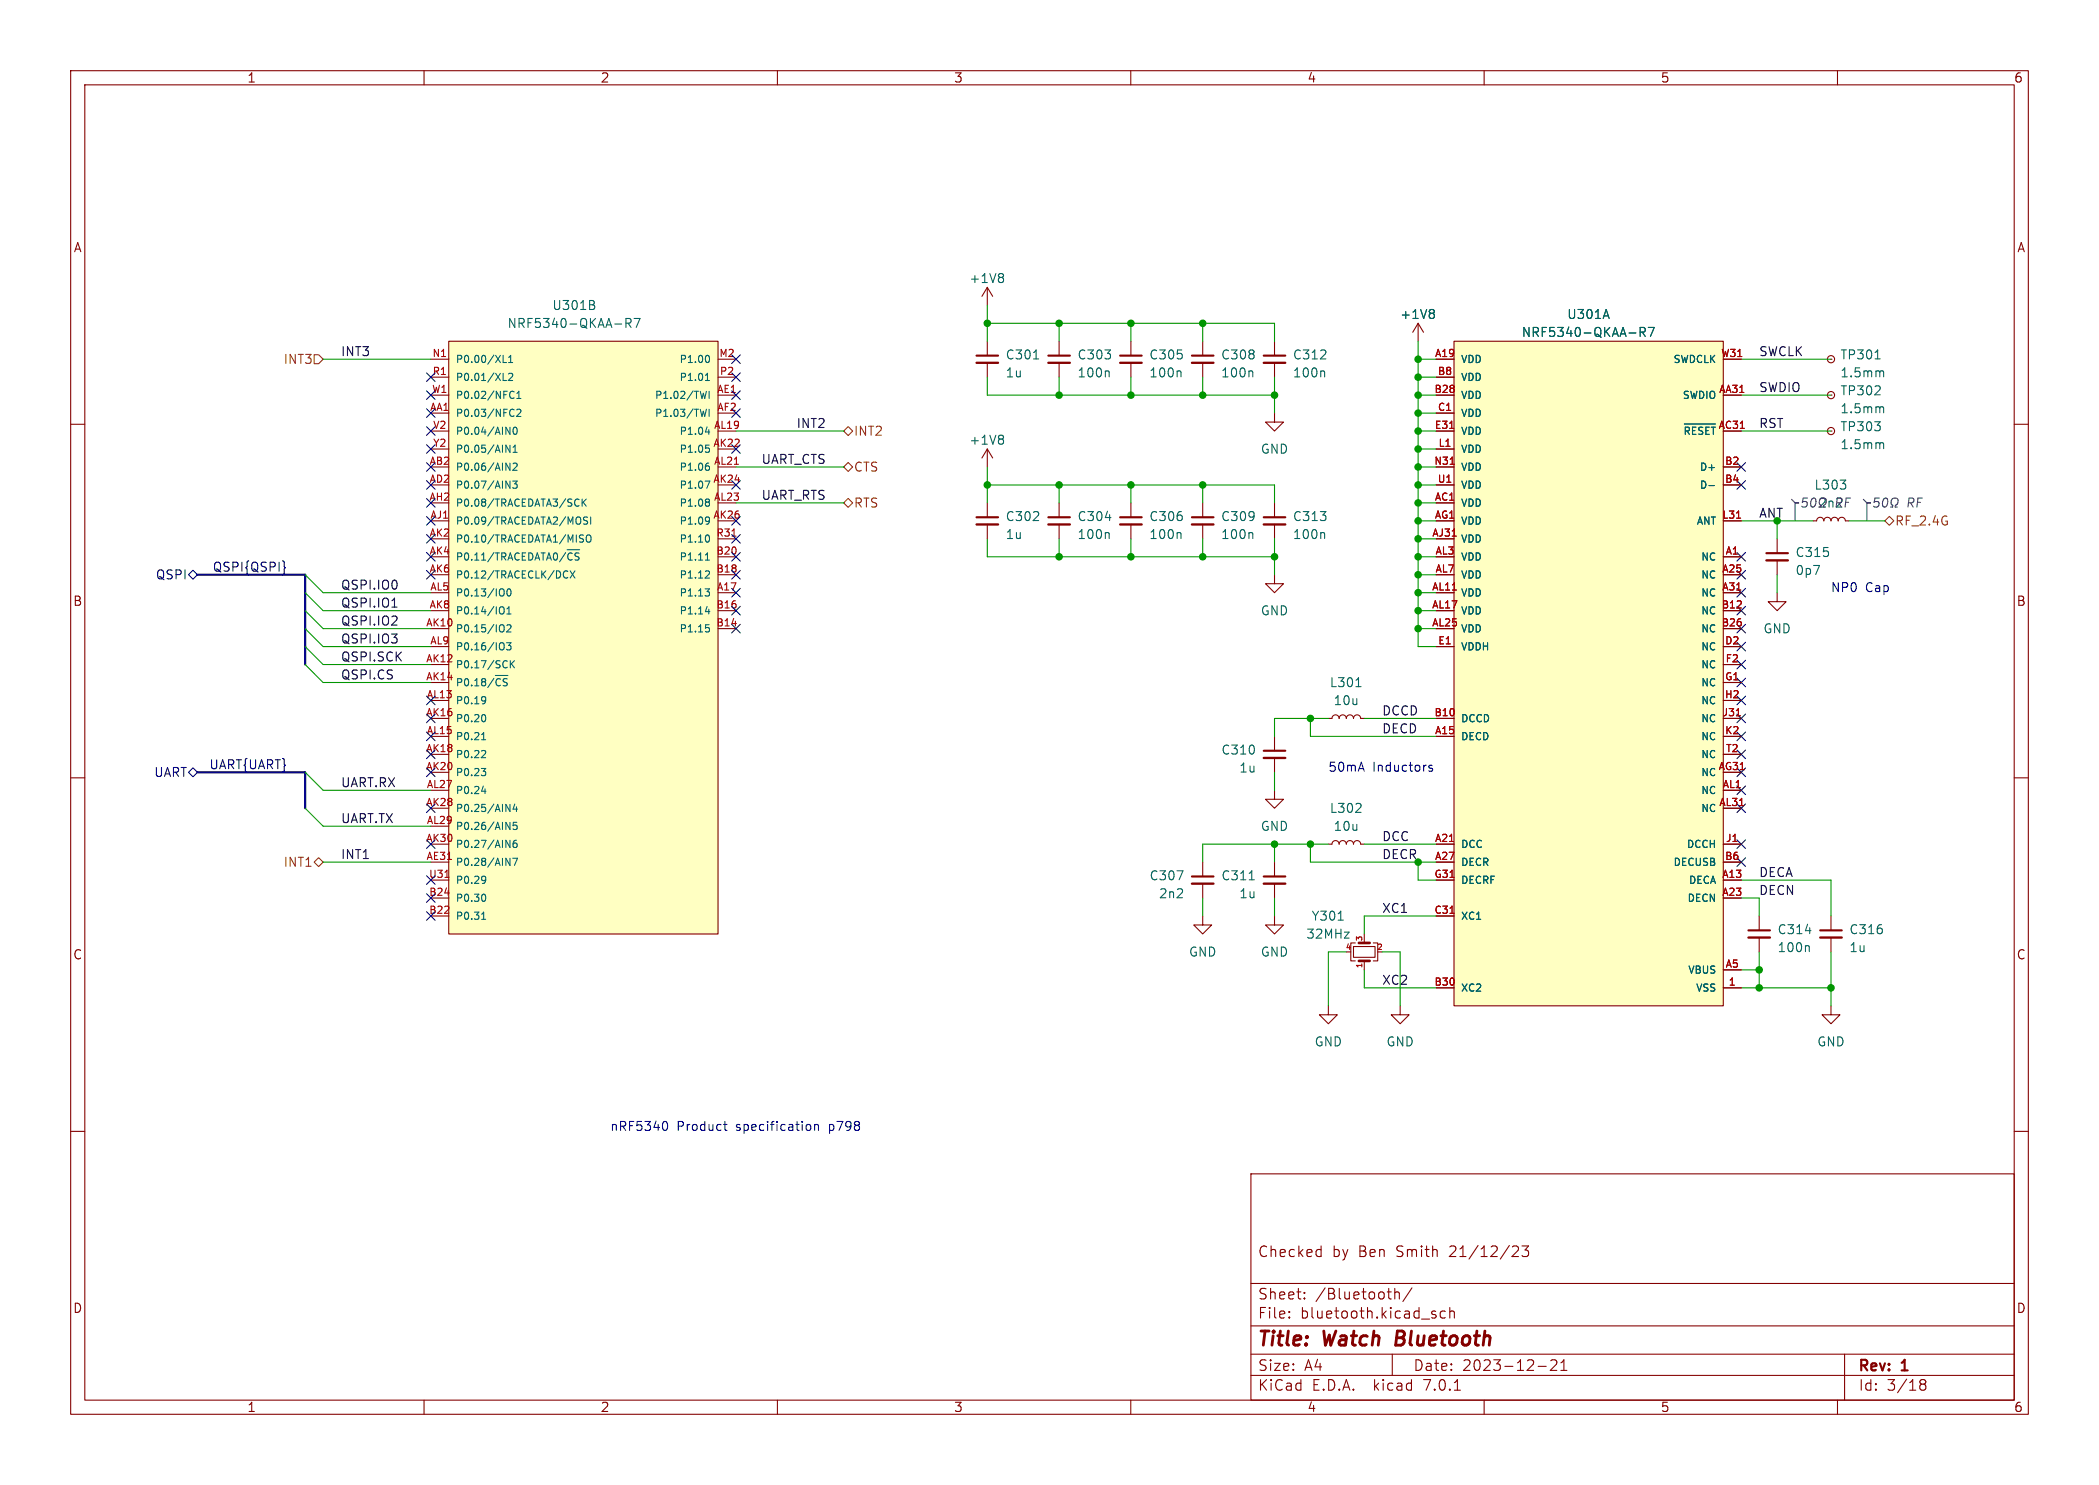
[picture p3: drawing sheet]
<svg xmlns="http://www.w3.org/2000/svg" width="297mm" height="210mm" viewBox="0 0 297 210" stroke-linecap="round" stroke-linejoin="round" font-family="sans-serif">
<g fill="none" stroke="#840000" stroke-width=".15">
<path d="M10 10h277v190h-277zM12 12h273v186h-273zM60 10v2M110 10v2M160 10v2M210 10v2M260 10v2M10 60h2M61 58.4h2.5M61 55.9h2.5M61 50.8h2.5M61 53.3h2.5"/>
<path d="M63.5 48.3h38.1v83.8h-38.1zM101.6 58.4h2.5M101.6 55.9h2.5M101.6 50.8h2.5M101.6 53.3h2.5M139.7 40.6v2.6M139.7 48.3v2M139.7 51.3v2M139.7 40.6l-.8 1.3M139.7 40.6l.8 1.3M149.9 48.3v2M149.9 51.3v2"/>
<path d="M160 48.3v2M160 51.3v2M170.2 48.3v2M170.2 51.3v2M180.3 58.4v1.3h1.3l-1.3 1.3-1.2-1.3h1.2M180.3 48.3v2M180.3 51.3v2M200.7 45.7l-.8 1.3M200.7 45.7v2.6M200.7 45.7l.7 1.3M203.2 58.4h2.5M203.2 55.9h2.5"/>
<path d="M203.2 50.8h2.5M203.2 53.3h2.5M205.7 48.3h38.1v93.9h-38.1zM243.8 55.9h2.6M243.8 50.8h2.6M259.1 50.8h.1M259.1 55.9h.1M285 60h2M61 66h2.5M61 68.6h2.5M61 71.1h2.5M61 73.7h2.5"/>
<path d="M61 76.2h2.5M61 63.5h2.5M61 78.7h2.5M61 61h2.5M101.6 66h2.5M101.6 68.6h2.5M101.6 71.1h2.5M101.6 73.7h2.5M101.6 76.2h2.5M101.6 63.5h2.5M101.6 78.7h2.5M101.6 61h2.5"/>
<path d="M139.7 63.5l-.8 1.3M139.7 63.5v2.5M139.7 71.1v2.1M139.7 74.2v2M139.7 63.5l.8 1.3M149.9 71.1v2.1M149.9 74.2v2M160 71.1v2.1M160 74.2v2M170.2 71.1v2.1M170.2 74.2v2M180.3 71.1v2.1"/>
<path d="M180.3 74.2v2M203.2 66h2.5M203.2 68.6h2.5M203.2 71.1h2.5M203.2 73.7h2.5M203.2 76.2h2.5M203.2 63.5h2.5M203.2 78.7h2.5M203.2 61h2.5M243.8 66h2.6M243.8 68.6h2.6M243.8 73.7h2.6"/>
<path d="M243.8 78.7h2.6M243.8 61h2.6M251.5 76.2v2M251.5 79.2v2.1M256.5 73.7h.5a.51 .51 0 0 1 .6-.5 .51 .51 0 0 1 .5 .5 .51 .51 0 0 1 .5-.5 .51 .51 0 0 1 .5 .5 .51 .51 0 0 1 .5-.5 .51 .51 0 0 1 .5 .5 .51 .51 0 0 1 .5-.5 .51 .51 0 0 1 .5 .5h.5M259.1 61h.1M61 83.8h2.5M61 88.9h2.5M61 94h2.5M61 96.5h2.5M61 81.3h2.5M61 86.4h2.5"/>
<path d="M61 99.1h2.5M61 91.4h2.5M101.6 83.8h2.5M101.6 88.9h2.5M101.6 81.3h2.5M101.6 86.4h2.5M180.3 81.3v1.3h1.3l-1.3 1.2-1.2-1.2h1.2M203.2 83.8h2.5M203.2 88.9h2.5M203.2 81.3h2.5M203.2 86.4h2.5M203.2 91.4h2.5"/>
<path d="M243.8 83.8h2.6M243.8 88.9h2.6M243.8 94h2.6M243.8 96.5h2.6M243.8 81.3h2.6M243.8 86.4h2.6M243.8 99.1h2.6M243.8 91.4h2.6M251.5 83.8v1.3h1.2l-1.2 1.3-1.3-1.3h1.3M10 110h2M61 101.6h2.5M61 106.7h2.5"/>
<path d="M61 109.2h2.5M61 114.3h2.5M61 119.4h2.5M61 104.1h2.5M61 111.8h2.5M61 116.8h2.5M180.3 111.8v1.2h1.3l-1.3 1.3-1.2-1.3h1.2M180.3 104.1v2.1M180.3 107.2v2M188 119.4h.5a.51 .51 0 0 1 .5-.5 .51 .51 0 0 1 .5 .5 .51 .51 0 0 1 .5-.5 .51 .51 0 0 1 .5 .5 .51 .51 0 0 1 .5-.5 .51 .51 0 0 1 .5 .5 .51 .51 0 0 1 .5-.5 .51 .51 0 0 1 .5 .5h.5M188 101.6h.5a.51 .51 0 0 1 .5-.5 .51 .51 0 0 1 .5 .5 .51 .51 0 0 1 .5-.5 .51 .51 0 0 1 .5 .5 .51 .51 0 0 1 .5-.5 .51 .51 0 0 1 .5 .5 .51 .51 0 0 1 .5-.5 .51 .51 0 0 1 .5 .5h.5M203.2 101.6h2.5"/>
<path d="M203.2 119.4h2.5M203.2 104.1h2.5M243.8 101.6h2.6M243.8 106.7h2.6M243.8 109.2h2.6M243.8 114.3h2.6M243.8 119.4h2.6M243.8 104.1h2.6M243.8 111.8h2.6M285 110h2M61 121.9h2.5M61 129.5h2.5"/>
<path d="M61 127h2.5M61 124.5h2.5M170.2 129.5v1.3h1.2l-1.2 1.3-1.3-1.3h1.3M170.2 121.9v2.1M170.2 125v2M180.3 129.5v1.3h1.3l-1.3 1.3-1.2-1.3h1.2M180.3 121.9v2.1M180.3 125v2M191.5 133.9h3.1v1.5h-3.1zM191.8 133.4h-.7v2.5h.7M193 132.1v1.3M193 135.9v1.3"/>
<path d="M194.3 133.4h.6v2.5h-.6M203.2 121.9h2.5M203.2 129.5h2.5M203.2 124.5h2.5M203.2 139.7h2.5M243.8 121.9h2.6M243.8 127h2.6M243.8 124.5h2.6M243.8 139.7h2.6M243.8 137.2h2.6M248.9 129.5v2.1M248.9 132.6v2"/>
<path d="M259.1 129.5v2.1M259.1 132.6v2M10 160h2M188 142.2v1.3h1.2l-1.2 1.3-1.3-1.3h1.3M198.1 142.2v1.3h1.3l-1.3 1.3-1.3-1.3h1.3M259.1 142.2v1.3h1.2l-1.2 1.3-1.3-1.3h1.3M285 160h2M177 166h108v32h-108zM186.8 176.7l.1 .1M186.9 176.2v1.5M186.9 177.6l-.1 .1M214 176.3l.2-.1 .5 .1a.41 .41 0 0 1 .1 .5l-.9 .9h1"/>
<path d="M215.4 176.2h.9l-.5 .6a.41 .41 0 0 1 .5 .3v.3l-.2 .2-.5 .1-.2-.1M60 198v2M110 198v2M160 198v2M177 194.5h108M177 191.5h108M177 187.5h108M177 181.5h108M182.4 186.3h.1l-.1 .1M182.4 185.5h.1l-.1 .1M184.6 183.6v.1M184.6 182.8v.1"/>
<path d="M197 191.5v3M197.4 182.2v1.5M197.4 182.8a.37 .37 0 0 1 .6 .1v.8M199.8 182.1l-1.3 2M203 185.9l.2 .2-.1 .2-.1 .1M203 185.4l.1 .1M204.5 185.5l-.4-.1-.3 .3v.4l.1 .2 .2 .1 .4-.1M205.1 185.5a.37 .37 0 0 1 .7 .1v.8M205.1 184.9v1.5M205.8 196.6h.8M210 198v2M217.6 193.2h1.2"/>
<path d="M219.4 192.4l.2-.1 .5 .1a.41 .41 0 0 1 .1 .5l-.8 .9h.9M220.9 193.8h.8M220.9 192.7l.4-.4v1.5M260 198v2M261 191.5v6.5M271.7 195.6l.2 .1M271.7 195.2l.2-.1 .5 .1 .1 .3-.3 .2M271.9 195.7h.3M271.9 195.7l-.2 .2M272.2 195.7l.3 .3-.1 .5-.2 .1h-.3l-.2-.1"/>
<circle cx="259.1" cy="50.8" r=".51"/>
<circle cx="259.1" cy="55.9" r=".51"/>
<circle cx="259.1" cy="61" r=".51"/>
</g>
<g fill="#ffffc2" stroke="#ffffc2" stroke-width=".14">
<path d="M63.5 48.3h38.1v83.8h-38.1z"/>
<path d="M205.7 48.3h38.1v93.9h-38.1z"/>
</g>
<g fill="none" stroke="#006464" stroke-width=".15">
<path d="M141.8 38.7l.2 .2-.2 .3 .2 .3v.2l-.2 .3M71.2 51.3h.5M71.2 53.8h.5M72 51.3h.5M72 50.5l.3-.2v1M72 52.9l.4-.1 .1 .3-.6 .7h.6M72.5 55.3l.2 .1M72.7 57.9v.1M72.7 58.8h.1M72.7 56.3h-.2M73.1 58l.4-.1 .2 .3-.6 .7h.6M73.1 56.3h.6"/>
<path d="M73.1 55.6l.3-.3v1M84 43.2l.2 .1-.2 .4M84 42.6v.4M88.6 45.7l.6-.1 .1-.1-.1-.3-.1-.2h-.5v1.3M88.9 45.7l.4 .6M89.7 45h.9l-.6 1.3M99.8 53.8h.6M99.9 53l.2-.2v1M100 55.3l-.3 1-.2-.7M100 57.9l-.3 1-.2-.7M100.1 50.3a.54 .54 0 0 1 .3 .5 .54 .54 0 0 1-.3 .5M100.3 55.3v1"/>
<path d="M100.3 57.9v1M146.2 50.8h.8M156.8 52.5l.1 .1v.7M166.9 52.5l.2 .1v.7M177.1 52.5l.2 .1v.7M187.2 52.5l.2 .1v.7M202.7 43.8l.3 .2-.3 .3 .3 .3v.2l-.3 .2M232.1 47l.6-.1 .1-.2-.1-.3-.1-.1h-.5v1.3M232.4 47l.4 .6M233.2 46.3h.9l-.6 1.3M238.3 60h4.4M265.3 50.8h.7"/>
<path d="M266.2 52.4l.3 .1v.1v.7M266.2 57.5l.3 .1v.1v.7M65.3 78.5l-.1-.3h-.4v1M65.7 78.6l.1-.3 .2-.1 .2 .1 .1 .3M67.3 78.4l.2-.2v1M68.2 78.4l.2-.2v1M69.9 78.1l-.9 1.4M70.1 78.2h.6M70.4 78.2v1M71.6 78.5l-.1-.3h-.5v1M71.6 63l.6 1v-1M71.9 79.2l.3-1 .3 1"/>
<path d="M72.5 68h.7l-.4 .4 .3 .1v.5h-.1h-.5M72.6 65.6l.4-.1 .2 .3-.7 .7h.7M72.6 64h.6M72.6 63.2l.3-.2v1M72.7 60.5l.1-.1a.54 .54 0 0 1 .4 .5 .54 .54 0 0 1-.4 .5l-.1-.1-.1-.3zM73.5 78.3l-.3-.1-.3 .2M74.4 78.2h-.5v1M75.4 78.4l-.2-.2h-.4v1M75.7 79.2l.3-1 .4 1M76.6 78.2h.5M76.9 78.2v1M77.3 79.2l.4-1 .3 1"/>
<path d="M78.3 78.6l.1-.3 .1-.1 .3 .1 .1 .3M80 78.1l-.8 1.4M80.2 77.7h1.8M81 78.3l-.3-.1-.3 .2M81.7 70.6l.2 .1M81.9 71.5l-.2 .1M81.9 78.2h-.4l-.1 .3M82.2 75.7h.4M82.4 76.2l.2 .2-.2 .3M82.4 70.6v1M82.5 71l.4 .6M82.9 70.6l-.5 .6"/>
<path d="M83 75.8l.2-.1a.34 .34 0 0 1 .4 .3v.3a.34 .34 0 0 1-.3 .4 .34 .34 0 0 1-.4-.4zM83.1 73.2l-.3-.1-.2 .2 .1 .2 .4 .2v.3l-.2 .1h-.3M83.6 73.1v1M99.8 68h.6l-.4 1M99.8 61.1h.6M99.8 79.2h.6M99.9 63h.4M99.9 78.4l.2-.2v1M100 63.3h.2l.2 .2-.1 .4-.3 .1M100 65.9h.2l.2 .2-.1 .3-.3 .1M100 70.6h.2l.2 .2-.2 .2M100 73.1l.3 .1a.67 .67 0 0 1-.2 .9"/>
<path d="M100 71h.2M100.1 75.7a.54 .54 0 0 1 .3 .5 .54 .54 0 0 1-.3 .5M100.1 65.5h.2M100.2 71l.1 .1 .1 .3-.1 .1-.3 .1M100.3 60.8v.6M100.4 73.5l-.2 .2h-.2M141.8 61.5l.2 .3-.2 .3 .2 .2v.3l-.2 .2M156.8 75.3l.1 .2v.7M166.9 75.3l.2 .2v.7M177.1 75.3l.2 .2v.7M187.2 75.3l.2 .2v.7M239.1 60.8l-.1-.3-.5-.1v1"/>
<path d="M240 60.4h-.5v1M240.9 60.5l-.3-.1-.2 .3M241.8 68.7h.8M241.9 60.4h-.5v1M242.1 60.4h.6M242.4 60.4v1M266.2 62.6l.3 .1v.1v.7M65.3 96.3l-.1-.3h-.4v1M65.7 96.4l.1-.3 .2-.1 .2 .1 .1 .3M67.3 96.2l.2-.2v1M68.1 96.2l.2-.2h.3l.1 .2M68.6 98.6h.1a.86 .86 0 0 1-.1 .8"/>
<path d="M68.7 98.9l-.1 .2M69.9 95.9l-.9 1.3M70.1 95.5h1.8M70.8 96.1l-.3-.1-.3 .2M71.1 85.8l.1 .1a.65 .65 0 0 1-.1 .9M71.3 88.5v.7M71.3 83.4v.7M71.3 91v.8M71.7 90.9h.6l-.3 .4 .3 .1v.4l-.2 .1-.4-.1M71.7 88.5l.4-.1 .2 .2-.6 .8h.6M71.7 86.8h.6M71.7 86.1l.3-.3v1"/>
<path d="M71.8 96h-.4l-.2 .3M71.8 83.4l.2-.1a.54 .54 0 0 1 .3 .5 .54 .54 0 0 1-.3 .5l-.2-.1-.1-.3zM72.2 93.4v1M72.4 93.9l.4 .5M72.8 93.4l-.6 .6M79.9 80.8l.2-.1 .2 .1M80.3 81.7h-.2h-.2M80.7 80.7l.7 1M81.4 80.7l-.7 1M99.8 83.3h.6l-.3 .4 .2 .1 .1 .3-.2 .2h-.3M99.8 86.5h.6M99.9 88.4h.4"/>
<path d="M100 80.7l.3 .1 .1 .2-.6 .7h.6M100 88.7h.2l.2 .2-.1 .4-.3 .1M100.3 86.2v.6M191.9 97.1h.7M68.1 108.7h.6l-.3 .4M68.1 104.6h.6M68.1 111.9h.7M68.3 103.7l.1-.1v1M68.6 101.2l.1 .2-.1 .6M68.6 106.2l.1 .1v.3l-.6 .5h.6M68.6 109.1l.1 .2-.1 .3M72.8 113.7l-.2 .7h.6"/>
<path d="M73.1 118.8l-.3 .1a.68 .68 0 0 0 0 .9h.3l.1-.4-.2-.2h-.2l-.2 .2M73.1 114.1v.7M73.1 116.3h-.5v.5l.1-.1h.4l.1 .2-.1 .3-.1 .1-.4-.1M191.8 114.9h.8M192.5 113.7v.5M68.1 130h.6M68.3 129.1l.1-.1v1M68.6 124h.1a.86 .86 0 0 1-.1 .8M68.6 126.6l.1 .2-.1 .6M68.7 124.3l-.1 .2M72.5 121.4h.7l-.4 1M176.8 124.4h.7"/>
<path d="M189.4 130.1h.7M255.8 133.7l.2 .2v.7"/>
</g>
<path d="M103.6 75.8h.6M103.9 65.7h.6M205.1 60.6h.6M205.2 65.7h.6M205.5 75.8h.6M245.7 73.3h.6M205.5 83.4h.6M245.7 101.2h.6M246.2 113.9h.5M63 124.1h.5M205.2 129.2h.6" fill="none" stroke="#a90000" stroke-width=".15"/>
<g fill="none" stroke="#840000" stroke-width=".33">
<path d="M138.2 51.3h3M148.3 51.3h3.1M158.5 51.3h3M168.7 51.3h3M178.8 51.3h3.1M138.2 74.2h3M148.3 74.2h3.1M158.5 74.2h3M168.7 74.2h3M178.8 74.2h3.1M249.9 79.2h3.1M178.8 107.2h3.1"/>
<path d="M168.7 125h3M178.8 125h3.1M247.4 132.6h3M257.6 132.6h3"/>
</g>
<g fill="none" stroke="#840000" stroke-width=".3">
<path d="M138.2 50.3h3M148.3 50.3h3.1M158.5 50.3h3M168.7 50.3h3M178.8 50.3h3.1M138.2 73.2h3M148.3 73.2h3.1M158.5 73.2h3M168.7 73.2h3M178.8 73.2h3.1M249.9 78.2h3.1M178.8 106.2h3.1"/>
<path d="M168.7 124h3M178.8 124h3.1M247.4 131.6h3M257.6 131.6h3"/>
</g>
<path d="M192.3 135.9h1.5M192.3 133.4h1.5" fill="none" stroke="#840000" stroke-width=".38"/>
<path d="M253.5 70.6l.5 .5h.5h-.5v2.6M255.8 70.4h-.6l-.2 .6 .2-.1 .4 .1 .1 .2-.1 .4-.2 .1h-.3l-.2-.1M256.7 70.4a.75 .75 0 0 0-.3 1.3l.3-.1M263.7 70.6l.5 .5h.5h-.5v2.6M265.9 70.4h-.6l-.1 .6 .2-.1 .4 .1 .1 .2-.1 .4-.2 .1h-.3l-.2-.1M266.6 70.6l.3-.2a.76 .76 0 0 1-.3 1.3l-.2-.1v-.4zM267.5 71.7h.3v-.2a.56 .56 0 0 1-.1-.9 .56 .56 0 0 1 .8 0 .66 .66 0 0 1-.3 .9v.2h.3" fill="none" stroke="#484848" stroke-width=".15"/>
<path d="M44.4 50.2h.7l.6 .6-.6 .6h-.7zM119.4 71.1l.6-.6 .6 .6-.6 .7zM119.4 66l.6-.6 .6 .6-.6 .7zM119.4 61l.6-.7 .6 .7-.6 .6zM266.7 73.7l.6-.7 .7 .7-.7 .6zM44.4 121.9l.7-.6 .6 .6-.6 .7z" fill="none" stroke="#725600" stroke-width=".15"/>
<g fill="none" stroke="#000084" stroke-width=".15">
<path d="M60.4 57.8l1.2 1.2M60.4 52.7l1.2 1.2M60.4 55.3l1.2 1.2M61.6 57.8l-1.2 1.2M61.6 52.7l-1.2 1.2M61.6 55.3l-1.2 1.2M103.5 52.7l1.2 1.2M103.5 50.2l1.2 1.2M103.5 55.3l1.2 1.2M103.5 57.8l1.2 1.2M104.7 55.3l-1.2 1.2M104.7 52.7l-1.2 1.2"/>
<path d="M104.7 50.2l-1.2 1.2M104.7 57.8l-1.2 1.2M40.2 79.4v.7l.2 .2-.2 .2v.7M60.4 75.6l1.2 1.2M60.4 68l1.2 1.2M60.4 62.9l1.2 1.2M60.4 78.1l1.2 1.2M60.4 60.4l1.2 1.2M60.4 70.5l1.2 1.2M60.4 73.1l1.2 1.2M60.4 65.4l1.2 1.2M61.6 75.6l-1.2 1.2"/>
<path d="M61.6 68l-1.2 1.2M61.6 62.9l-1.2 1.2M61.6 78.1l-1.2 1.2M61.6 60.4l-1.2 1.2M61.6 70.5l-1.2 1.2M61.6 73.1l-1.2 1.2M61.6 65.4l-1.2 1.2M103.5 73.1l1.2 1.2M103.5 68l1.2 1.2M103.5 62.9l1.2 1.2M103.5 78.1l1.2 1.2M103.5 75.6l1.2 1.2"/>
<path d="M104.7 73.1l-1.2 1.2M104.7 68l-1.2 1.2M104.7 62.9l-1.2 1.2M104.7 75.6l-1.2 1.2M104.7 78.1l-1.2 1.2M245.8 68l1.2 1.2M245.8 78.1l1.2 1.2M245.8 65.4l1.2 1.2M247 68l-1.2 1.2M247 78.1l-1.2 1.2M247 65.4l-1.2 1.2M26.7 81.3l.6-.7 .6 .7-.6 .6z"/>
<path d="M60.4 98.5l1.2 1.2M60.4 80.7l1.2 1.2M61.6 98.5l-1.2 1.2M61.6 80.7l-1.2 1.2M103.5 85.8l1.2 1.2M103.5 80.7l1.2 1.2M103.5 83.2l1.2 1.2M103.5 88.3l1.2 1.2M104.7 83.2l-1.2 1.2M104.7 85.8l-1.2 1.2M104.7 80.7l-1.2 1.2M104.7 88.3l-1.2 1.2"/>
<path d="M245.8 85.8l1.2 1.2M245.8 80.7l1.2 1.2M245.8 83.2l1.2 1.2M245.8 88.3l1.2 1.2M245.8 90.8l1.2 1.2M245.8 95.9l1.2 1.2M245.8 98.5l1.2 1.2M245.8 93.4l1.2 1.2M247 85.8l-1.2 1.2M247 80.7l-1.2 1.2M247 83.2l-1.2 1.2M247 88.3l-1.2 1.2"/>
<path d="M247 90.8l-1.2 1.2M247 95.9l-1.2 1.2M247 98.5l-1.2 1.2M247 93.4l-1.2 1.2M27.3 108.6l.6 .6-.6 .7-.6-.7zM60.4 103.5l1.2 1.2M60.4 113.7l1.2 1.2M60.4 106.1l1.2 1.2M60.4 101l1.2 1.2M60.4 108.6l1.2 1.2M60.4 118.8l1.2 1.2M61.6 103.5l-1.2 1.2"/>
<path d="M61.6 113.7l-1.2 1.2M61.6 106.1l-1.2 1.2M61.6 101l-1.2 1.2M61.6 108.6l-1.2 1.2M61.6 118.8l-1.2 1.2M245.8 118.8l1.2 1.2M245.8 111.2l1.2 1.2M245.8 113.7l1.2 1.2M245.8 103.5l1.2 1.2M245.8 108.6l1.2 1.2M245.8 106.1l1.2 1.2M245.8 101l1.2 1.2"/>
<path d="M247 118.8l-1.2 1.2M247 111.2l-1.2 1.2M247 113.7l-1.2 1.2M247 103.5l-1.2 1.2M247 108.6l-1.2 1.2M247 106.1l-1.2 1.2M247 101l-1.2 1.2M60.4 126.4l1.2 1.2M60.4 128.9l1.2 1.2M60.4 123.9l1.2 1.2M61.6 126.4l-1.2 1.2M61.6 128.9l-1.2 1.2"/>
<path d="M61.6 123.9l-1.2 1.2M245.8 121.3l1.2 1.2M247 121.3l-1.2 1.2"/>
</g>
<path d="M55.5 85.9h.7" fill="none" stroke="#0f0f0f" stroke-width=".15"/>
<path d="M202.7 108.3l-.3-.1-.2 .2v.2l.5 .1v.3h-.5M94.2 158.6a.79 .79 0 0 1 0 1.3M102.4 159h.5M102.6 158.6v1.1v.1l.3 .1M114.3 159l.3 .1 .1 .2v.4l-.4 .2M115.3 159.1l.1-.1 .4 .1v.8M115.3 159v.9" fill="none" stroke="#0000c2" stroke-width=".15"/>
<path d="M27.9 81.3h15.3v12.7M27.9 109.2h15.3v5.1" fill="none" stroke="#000084" stroke-width=".3"/>
<g fill="none" stroke="#009600" stroke-width=".15">
<path d="M45.7 50.8h15.3M139.7 45.7h40.6v2.6M139.7 53.3v2.6h40.6M139.7 43.2v5.1M149.9 45.7v2.6M149.9 53.3v2.6M160 45.7v2.6M160 53.3v2.6M170.2 45.7v2.6M170.2 53.3v2.6M180.3 53.3v5.1M200.7 55.9h2.5"/>
<path d="M200.7 50.8h2.5M200.7 48.3v43.1h2.5M200.7 58.4h2.5M200.7 53.3h2.5M246.4 55.9h12.7M246.4 50.8h12.7M104.1 61h15.3M104.1 66h15.3M104.1 71.1h15.3M139.7 76.2v2.5h40.6M139.7 68.6h40.6v2.5M139.7 66v5.1"/>
<path d="M149.9 68.6v2.5M149.9 76.2v2.5M160 68.6v2.5M160 76.2v2.5M170.2 68.6v2.5M170.2 76.2v2.5M180.3 76.2v5.1M200.7 78.7h2.5M200.7 68.6h2.5M200.7 61h2.5M200.7 66h2.5M200.7 71.1h2.5"/>
<path d="M200.7 76.2h2.5M200.7 73.7h2.5M200.7 63.5h2.5M246.4 61h12.7M246.4 73.7h10.1M251.5 73.7v2.5M261.6 73.7h5.1M43.2 81.3l2.5 2.5h15.3M43.2 83.8l2.5 2.6h15.3M43.2 86.4l2.5 2.5h15.3M43.2 94l2.5 2.5h15.3M43.2 91.4l2.5 2.6h15.3"/>
<path d="M43.2 88.9l2.5 2.5h15.3M200.7 83.8h2.5M200.7 86.4h2.5M200.7 88.9h2.5M200.7 81.3h2.5M251.5 81.3v2.5M43.2 109.2l2.5 2.6h15.3M43.2 114.3l2.5 2.5h15.3M180.3 109.2v2.6M180.3 119.4v2.5M185.4 119.4v2.5h17.8M185.4 101.6v2.5h17.8"/>
<path d="M188 119.4h-17.8v2.5M188 101.6h-7.7v2.5M193 119.4h10.2M193 101.6h10.2M45.7 121.9h15.3M170.2 127v2.5M180.3 127v2.5M190.5 134.6h-2.5v7.6M193 137.2v2.5h10.2M195.6 134.6h2.5v7.6M200.7 121.9v2.6h2.5M203.2 129.5h-10.2v2.6"/>
<path d="M246.4 137.2h2.5M246.4 124.5h12.7v5M246.4 139.7h12.7M246.4 127h2.5v2.5M248.9 134.6v5.1M259.1 134.6v7.6"/>
</g>
<g fill="#009600" stroke="#009600" stroke-width=".15">
<circle cx="149.9" cy="78.7" r=".46"/>
<circle cx="170.2" cy="55.9" r=".46"/>
<circle cx="170.2" cy="45.7" r=".46"/>
<circle cx="160" cy="78.7" r=".46"/>
<circle cx="160" cy="68.6" r=".46"/>
<circle cx="160" cy="45.7" r=".46"/>
<circle cx="160" cy="55.9" r=".46"/>
<circle cx="170.2" cy="78.7" r=".46"/>
<circle cx="170.2" cy="68.6" r=".46"/>
<circle cx="149.9" cy="55.9" r=".46"/>
<circle cx="139.7" cy="68.6" r=".46"/>
<circle cx="149.9" cy="68.6" r=".46"/>
<circle cx="139.7" cy="45.7" r=".46"/>
<circle cx="149.9" cy="45.7" r=".46"/>
<circle cx="200.7" cy="121.9" r=".46"/>
<circle cx="185.4" cy="119.4" r=".46"/>
<circle cx="180.3" cy="119.4" r=".46"/>
<circle cx="259.1" cy="139.7" r=".46"/>
<circle cx="248.9" cy="139.7" r=".46"/>
<circle cx="248.9" cy="137.2" r=".46"/>
<circle cx="185.4" cy="101.6" r=".46"/>
<circle cx="200.7" cy="86.4" r=".46"/>
<circle cx="200.7" cy="88.9" r=".46"/>
<circle cx="200.7" cy="68.6" r=".46"/>
<circle cx="200.7" cy="71.1" r=".46"/>
<circle cx="200.7" cy="81.3" r=".46"/>
<circle cx="200.7" cy="78.7" r=".46"/>
<circle cx="200.7" cy="83.8" r=".46"/>
<circle cx="180.3" cy="78.7" r=".46"/>
<circle cx="200.7" cy="73.7" r=".46"/>
<circle cx="200.7" cy="76.2" r=".46"/>
<circle cx="200.7" cy="50.8" r=".46"/>
<circle cx="200.7" cy="58.4" r=".46"/>
<circle cx="180.3" cy="55.9" r=".46"/>
<circle cx="200.7" cy="66" r=".46"/>
<circle cx="200.7" cy="61" r=".46"/>
<circle cx="200.7" cy="63.5" r=".46"/>
<circle cx="200.7" cy="55.9" r=".46"/>
<circle cx="200.7" cy="53.3" r=".46"/>
<circle cx="251.5" cy="73.7" r=".46"/>
</g>
<g font-size="2.8" fill="#840000">
<text x="178" y="190.8">Title:</text>
<text x="187.4" y="190.8">Watch</text>
<text x="198.2" y="190.8">Bluetooth</text>
</g>
<g font-size="2.1" fill="#840000">
<text x="178" y="177.9">Checked</text>
<text x="188.5" y="177.9">by</text>
<text x="192.2" y="177.9">Ben</text>
<text x="197.6" y="177.9">Smith</text>
<text x="205.2" y="177.9">21/12/23</text>
<text x="178" y="183.9">Sheet:</text>
<text x="186.2" y="183.9">/Bluetooth/</text>
<text x="178" y="186.6">File:</text>
<text x="184" y="186.6">bluetooth.kicad_sch</text>
<text x="178" y="196.8">KiCad</text>
<text x="178" y="194">Size:</text>
<text x="184.6" y="194">A4</text>
<text x="185.7" y="196.8">E.D.A.</text>
<text x="194.4" y="196.8">kicad</text>
<text x="200" y="194">Date:</text>
<text x="201.5" y="196.8">7.0.1</text>
<text x="206.9" y="194">2023-12-21</text>
<text x="263" y="194.2">Rev:</text>
<text x="263" y="196.8">Id:</text>
<text x="267" y="196.8">3/18</text>
<text x="269.2" y="194.2">1</text>
</g>
<g font-size="1.8" fill="#840000">
<text x="35" y="11.8">1</text>
<text x="85" y="11.8">2</text>
<text x="135" y="11.8">3</text>
<text x="185" y="11.8">4</text>
<text x="235" y="11.8">5</text>
<text x="285" y="11.8">6</text>
<text x="10.4" y="35.8">A</text>
<text x="285.4" y="35.8">A</text>
<text x="10.3" y="85.8">B</text>
<text x="285.3" y="85.8">B</text>
<text x="10.3" y="135.8">C</text>
<text x="285.3" y="135.8">C</text>
<text x="10.3" y="185.8">D</text>
<text x="285.3" y="185.8">D</text>
<text x="35" y="199.8">1</text>
<text x="85" y="199.8">2</text>
<text x="135" y="199.8">3</text>
<text x="185" y="199.8">4</text>
<text x="235" y="199.8">5</text>
<text x="285" y="199.8">6</text>
</g>
<g font-size="1.8" fill="#006464">
<text x="137.1" y="40.2">+1V8</text>
<text x="71.8" y="46.5">NRF5340-QKAA-R7</text>
<text x="78.1" y="44">U301B</text>
<text x="198.1" y="45.3">+1V8</text>
<text x="215.3" y="47.8">NRF5340-QKAA-R7</text>
<text x="221.7" y="45.3">U301A</text>
<text x="142.2" y="51">C301</text>
<text x="142.2" y="53.5">1u</text>
<text x="152.4" y="51">C303</text>
<text x="152.4" y="53.5">100n</text>
<text x="162.6" y="51">C305</text>
<text x="162.6" y="53.5">100n</text>
<text x="172.7" y="51">C308</text>
<text x="172.7" y="53.5">100n</text>
<text x="182.9" y="51">C312</text>
<text x="182.9" y="53.5">100n</text>
<text x="260.4" y="51">TP301</text>
<text x="260.4" y="53.5">1.5mm</text>
<text x="260.4" y="56.1">TP302</text>
<text x="260.4" y="58.6">1.5mm</text>
<text x="137.1" y="63.1">+1V8</text>
<text x="178.3" y="64.3">GND</text>
<text x="260.4" y="61.2">TP303</text>
<text x="260.4" y="63.7">1.5mm</text>
<text x="256.7" y="69.4">L303</text>
<text x="142.2" y="73.9">C302</text>
<text x="142.2" y="76.4">1u</text>
<text x="152.4" y="73.9">C304</text>
<text x="152.4" y="76.4">100n</text>
<text x="162.6" y="73.9">C306</text>
<text x="162.6" y="76.4">100n</text>
<text x="172.7" y="73.9">C309</text>
<text x="172.7" y="76.4">100n</text>
<text x="182.9" y="73.9">C313</text>
<text x="182.9" y="76.4">100n</text>
<text x="254" y="78.9">C315</text>
<text x="254" y="81.5">0p7</text>
<text x="178.3" y="87.2">GND</text>
<text x="249.5" y="89.7">GND</text>
<text x="188.1" y="97.3">L301</text>
<text x="188.7" y="99.9">10u</text>
<text x="172.8" y="106.9">C310</text>
<text x="175.3" y="109.4">1u</text>
<text x="178.3" y="117.7">GND</text>
<text x="188.1" y="115.1">L302</text>
<text x="188.7" y="117.7">10u</text>
<text x="162.6" y="124.7">C307</text>
<text x="172.8" y="124.7">C311</text>
<text x="163.9" y="127.2">2n2</text>
<text x="175.3" y="127.2">1u</text>
<text x="185.5" y="130.4">Y301</text>
<text x="168.2" y="135.4">GND</text>
<text x="178.3" y="135.4">GND</text>
<text x="184.8" y="132.9">32MHz</text>
<text x="251.5" y="132.3">C314</text>
<text x="251.5" y="134.8">100n</text>
<text x="261.6" y="132.3">C316</text>
<text x="261.6" y="134.8">1u</text>
<text x="186" y="148.1">GND</text>
<text x="196.1" y="148.1">GND</text>
<text x="257.1" y="148.1">GND</text>
</g>
<g font-size="1.8" fill="#725600">
<text x="40" y="51.6">INT3</text>
<text x="120.8" y="61.8">INT2</text>
<text x="120.8" y="71.9">RTS</text>
<text x="120.8" y="66.9">CTS</text>
<text x="268.2" y="74.5">RF_2.4G</text>
<text x="40" y="122.7">INT1</text>
</g>
<g font-size="1.8" fill="#0f0f0f">
<text x="48.3" y="50.5">INT3</text>
<text x="248.9" y="50.5">SWCLK</text>
<text x="248.9" y="55.5">SWDIO</text>
<text x="107.6" y="65.7">UART_CTS</text>
<text x="112.6" y="60.6">INT2</text>
<text x="248.9" y="60.6">RST</text>
<text x="107.6" y="70.8">UART_RTS</text>
<text x="248.9" y="73.3">ANT</text>
<text x="48.3" y="83.5">QSPI.IO0</text>
<text x="48.3" y="88.6">QSPI.IO2</text>
<text x="48.3" y="86">QSPI.IO1</text>
<text x="48.3" y="93.6">QSPI.SCK</text>
<text x="48.3" y="91.1">QSPI.IO3</text>
<text x="48.3" y="96.2">QSPI.CS</text>
<text x="195.6" y="101.3">DCCD</text>
<text x="195.6" y="103.8">DECD</text>
<text x="48.3" y="111.4">UART.RX</text>
<text x="48.3" y="116.5">UART.TX</text>
<text x="195.6" y="119">DCC</text>
<text x="48.3" y="121.6">INT1</text>
<text x="195.6" y="121.6">DECR</text>
<text x="248.9" y="124.1">DECA</text>
<text x="195.6" y="129.2">XC1</text>
<text x="248.9" y="126.7">DECN</text>
<text x="195.6" y="139.4">XC2</text>
</g>
<g font-size="1.8" fill="#484848">
<text x="257.2" y="71.9">2n2RF</text>
<text x="269.8" y="71.9">RF</text>
</g>
<g font-size="1.8" fill="#000084">
<text x="21.9" y="82.1">QSPI</text>
<text x="30" y="80.9">QSPI{QSPI}</text>
<text x="21.7" y="110">UART</text>
<text x="29.5" y="108.9">UART{UART}</text>
</g>
<g font-size="1.8" fill="#0000c2">
<text x="259.1" y="83.8">NP0</text>
<text x="264" y="83.8">Cap</text>
<text x="188" y="109.2">50mA</text>
<text x="194.3" y="109.2">Inductors</text>
<text x="86.4" y="160">nRF5340</text>
<text x="95.8" y="160">Product</text>
<text x="104.2" y="160">specification</text>
<text x="117.5" y="160">p798</text>
</g>
<g font-size="1.4" fill="#a90000">
<text x="61.1" y="50.5">N1</text>
<text x="61.1" y="53.1">R1</text>
<text x="101.7" y="50.5">M2</text>
<text x="101.8" y="53.1">P2</text>
<text x="203" y="50.5">A19</text>
<text x="203.4" y="53.1">B8</text>
<text x="243.5" y="50.5">W31</text>
<text x="60.8" y="58.2">AA1</text>
<text x="61.1" y="55.6">W1</text>
<text x="101.4" y="55.6">AE1</text>
<text x="101.4" y="58.2">AF2</text>
<text x="202.9" y="55.6">B28</text>
<text x="203.4" y="58.2">C1</text>
<text x="243.2" y="55.6">AA31</text>
<text x="60.7" y="65.8">AB2</text>
<text x="61.2" y="60.7">V2</text>
<text x="61.2" y="63.2">Y2</text>
<text x="100.9" y="63.2">AK22</text>
<text x="101" y="60.7">AL19</text>
<text x="101" y="65.8">AL21</text>
<text x="202.9" y="65.8">N31</text>
<text x="203" y="60.7">E31</text>
<text x="203.5" y="63.2">L1</text>
<text x="243.1" y="60.7">AC31</text>
<text x="244" y="65.8">B2</text>
<text x="60.7" y="70.9">AH2</text>
<text x="60.7" y="68.3">AD2</text>
<text x="100.9" y="68.3">AK24</text>
<text x="101" y="70.9">AL23</text>
<text x="203" y="70.9">AC1</text>
<text x="203.4" y="68.3">U1</text>
<text x="244" y="68.3">B4</text>
<text x="60.7" y="75.9">AK2</text>
<text x="60.8" y="73.4">AJ1</text>
<text x="100.9" y="73.4">AK26</text>
<text x="101.3" y="75.9">R31</text>
<text x="202.6" y="75.9">AJ31</text>
<text x="203" y="73.4">AG1</text>
<text x="243.6" y="73.4">L31</text>
<text x="60.7" y="78.5">AK4</text>
<text x="60.7" y="81">AK6</text>
<text x="60.8" y="83.6">AL5</text>
<text x="101.3" y="81">B18</text>
<text x="101.3" y="78.5">B20</text>
<text x="101.4" y="83.6">A17</text>
<text x="202.6" y="83.6">AL11</text>
<text x="203.1" y="78.5">AL3</text>
<text x="203.1" y="81">AL7</text>
<text x="243.6" y="81">A25</text>
<text x="243.6" y="83.6">A31</text>
<text x="244.1" y="78.5">A1</text>
<text x="60.2" y="88.6">AK10</text>
<text x="60.7" y="86.1">AK8</text>
<text x="101.3" y="88.6">B14</text>
<text x="101.3" y="86.1">B16</text>
<text x="202.6" y="86.1">AL17</text>
<text x="202.6" y="88.6">AL25</text>
<text x="243.5" y="86.1">B12</text>
<text x="243.5" y="88.6">B26</text>
<text x="60.2" y="93.7">AK12</text>
<text x="60.8" y="91.2">AL9</text>
<text x="203.4" y="91.2">E1</text>
<text x="244" y="91.2">D2</text>
<text x="244.1" y="93.7">F2</text>
<text x="60.2" y="96.3">AK14</text>
<text x="60.2" y="101.3">AK16</text>
<text x="60.3" y="98.8">AL13</text>
<text x="202.9" y="101.3">B10</text>
<text x="243.7" y="101.3">J31</text>
<text x="244" y="98.8">H2</text>
<text x="244" y="96.3">G1</text>
<text x="60.2" y="106.4">AK18</text>
<text x="60.3" y="103.9">AL15</text>
<text x="203" y="103.9">A15</text>
<text x="244" y="103.9">K2</text>
<text x="244.2" y="106.4">T2</text>
<text x="60.2" y="109">AK20</text>
<text x="60.3" y="111.5">AL27</text>
<text x="243.1" y="109">AG31</text>
<text x="243.7" y="111.5">AL1</text>
<text x="60.2" y="114">AK28</text>
<text x="60.2" y="119.1">AK30</text>
<text x="60.3" y="116.6">AL29</text>
<text x="203" y="119.1">A21</text>
<text x="243.2" y="114">AL31</text>
<text x="244.2" y="119.1">J1</text>
<text x="60.3" y="121.7">AE31</text>
<text x="60.6" y="124.2">U31</text>
<text x="202.9" y="124.2">G31</text>
<text x="203" y="121.7">A27</text>
<text x="243.6" y="124.2">A13</text>
<text x="244" y="121.7">B6</text>
<text x="60.7" y="129.3">B22</text>
<text x="60.7" y="126.7">B24</text>
<text x="202.9" y="129.3">C31</text>
<text x="243.6" y="126.7">A23</text>
<text x="244.1" y="136.9">A5</text>
<text x="202.9" y="139.4">B30</text>
<text x="244.5" y="139.4">1</text>
</g>
<g font-size="1.4" fill="#006464">
<text x="64.5" y="51.5">P0.00/XL1</text>
<text x="96" y="51.5">P1.00</text>
<text x="206.8" y="51.5">VDD</text>
<text x="236.6" y="51.5">SWDCLK</text>
<text x="64.5" y="59.1">P0.03/NFC2</text>
<text x="64.5" y="54">P0.01/XL2</text>
<text x="64.5" y="56.6">P0.02/NFC1</text>
<text x="92.5" y="56.6">P1.02/TWI</text>
<text x="92.5" y="59.1">P1.03/TWI</text>
<text x="96" y="54">P1.01</text>
<text x="206.8" y="56.6">VDD</text>
<text x="206.8" y="54">VDD</text>
<text x="206.8" y="59.1">VDD</text>
<text x="238" y="56.6">SWDIO</text>
<text x="64.5" y="61.7">P0.04/AIN0</text>
<text x="64.5" y="64.2">P0.05/AIN1</text>
<text x="96" y="64.2">P1.05</text>
<text x="96" y="61.7">P1.04</text>
<text x="206.8" y="61.7">VDD</text>
<text x="206.8" y="64.2">VDD</text>
<text x="238.1" y="62.1">~{RESET}</text>
<text x="64.5" y="66.7">P0.06/AIN2</text>
<text x="64.5" y="69.3">P0.07/AIN3</text>
<text x="64.5" y="71.8">P0.08/TRACEDATA3/SCK</text>
<text x="96" y="69.3">P1.07</text>
<text x="96" y="66.7">P1.06</text>
<text x="96" y="71.8">P1.08</text>
<text x="206.8" y="71.8">VDD</text>
<text x="206.8" y="66.7">VDD</text>
<text x="206.8" y="69.3">VDD</text>
<text x="240.4" y="66.7">D+</text>
<text x="240.4" y="69.3">D-</text>
<text x="64.5" y="74.4">P0.09/TRACEDATA2/MOSI</text>
<text x="64.5" y="76.9">P0.10/TRACEDATA1/MISO</text>
<text x="96" y="74.4">P1.09</text>
<text x="96" y="76.9">P1.10</text>
<text x="206.8" y="74.4">VDD</text>
<text x="206.8" y="76.9">VDD</text>
<text x="239.9" y="74.4">ANT</text>
<text x="64.5" y="79.9">P0.11/TRACEDATA0/~{CS}</text>
<text x="64.5" y="82">P0.12/TRACECLK/DCX</text>
<text x="96" y="82">P1.12</text>
<text x="96" y="79.4">P1.11</text>
<text x="206.8" y="79.4">VDD</text>
<text x="206.8" y="82">VDD</text>
<text x="240.6" y="79.4">NC</text>
<text x="240.6" y="82">NC</text>
<text x="64.5" y="89.6">P0.15/IO2</text>
<text x="64.5" y="87.1">P0.14/IO1</text>
<text x="64.5" y="84.5">P0.13/IO0</text>
<text x="96" y="84.5">P1.13</text>
<text x="96" y="89.6">P1.15</text>
<text x="96" y="87.1">P1.14</text>
<text x="206.8" y="84.5">VDD</text>
<text x="206.8" y="87.1">VDD</text>
<text x="206.8" y="89.6">VDD</text>
<text x="240.6" y="84.5">NC</text>
<text x="240.6" y="87.1">NC</text>
<text x="240.6" y="89.6">NC</text>
<text x="64.5" y="94.7">P0.17/SCK</text>
<text x="64.5" y="92.1">P0.16/IO3</text>
<text x="206.8" y="92.1">VDDH</text>
<text x="240.6" y="92.1">NC</text>
<text x="240.6" y="94.7">NC</text>
<text x="64.5" y="97.7">P0.18/~{CS}</text>
<text x="64.5" y="99.8">P0.19</text>
<text x="240.6" y="97.2">NC</text>
<text x="240.6" y="99.8">NC</text>
<text x="64.5" y="102.3">P0.20</text>
<text x="64.5" y="107.4">P0.22</text>
<text x="64.5" y="104.8">P0.21</text>
<text x="206.8" y="104.8">DECD</text>
<text x="206.8" y="102.3">DCCD</text>
<text x="240.6" y="102.3">NC</text>
<text x="240.6" y="104.8">NC</text>
<text x="240.6" y="107.4">NC</text>
<text x="64.5" y="109.9">P0.23</text>
<text x="64.5" y="112.5">P0.24</text>
<text x="240.6" y="109.9">NC</text>
<text x="240.6" y="112.5">NC</text>
<text x="64.5" y="115">P0.25/AIN4</text>
<text x="64.5" y="117.5">P0.26/AIN5</text>
<text x="240.6" y="115">NC</text>
<text x="64.5" y="122.6">P0.28/AIN7</text>
<text x="64.5" y="120.1">P0.27/AIN6</text>
<text x="64.5" y="125.2">P0.29</text>
<text x="206.8" y="120.1">DCC</text>
<text x="206.8" y="122.6">DECR</text>
<text x="206.8" y="125.2">DECRF</text>
<text x="236.6" y="122.6">DECUSB</text>
<text x="238.5" y="120.1">DCCH</text>
<text x="238.8" y="125.2">DECA</text>
<text x="64.5" y="130.2">P0.31</text>
<text x="64.5" y="127.7">P0.30</text>
<text x="206.8" y="130.2">XC1</text>
<text x="238.6" y="127.7">DECN</text>
<text x="238.7" y="137.9">VBUS</text>
<text x="206.8" y="140.4">XC2</text>
<text x="239.8" y="140.4">VSS</text>
</g>
<g font-size="1.1" fill="#a90000">
<text x="190.3" y="134.4">4</text>
<text x="192.8" y="137" transform="rotate(-90 192.8 137)">1</text>
<text x="192.8" y="133.2" transform="rotate(-90 192.8 133.2)">3</text>
<text x="194.8" y="134.4">2</text>
</g>
</svg>
